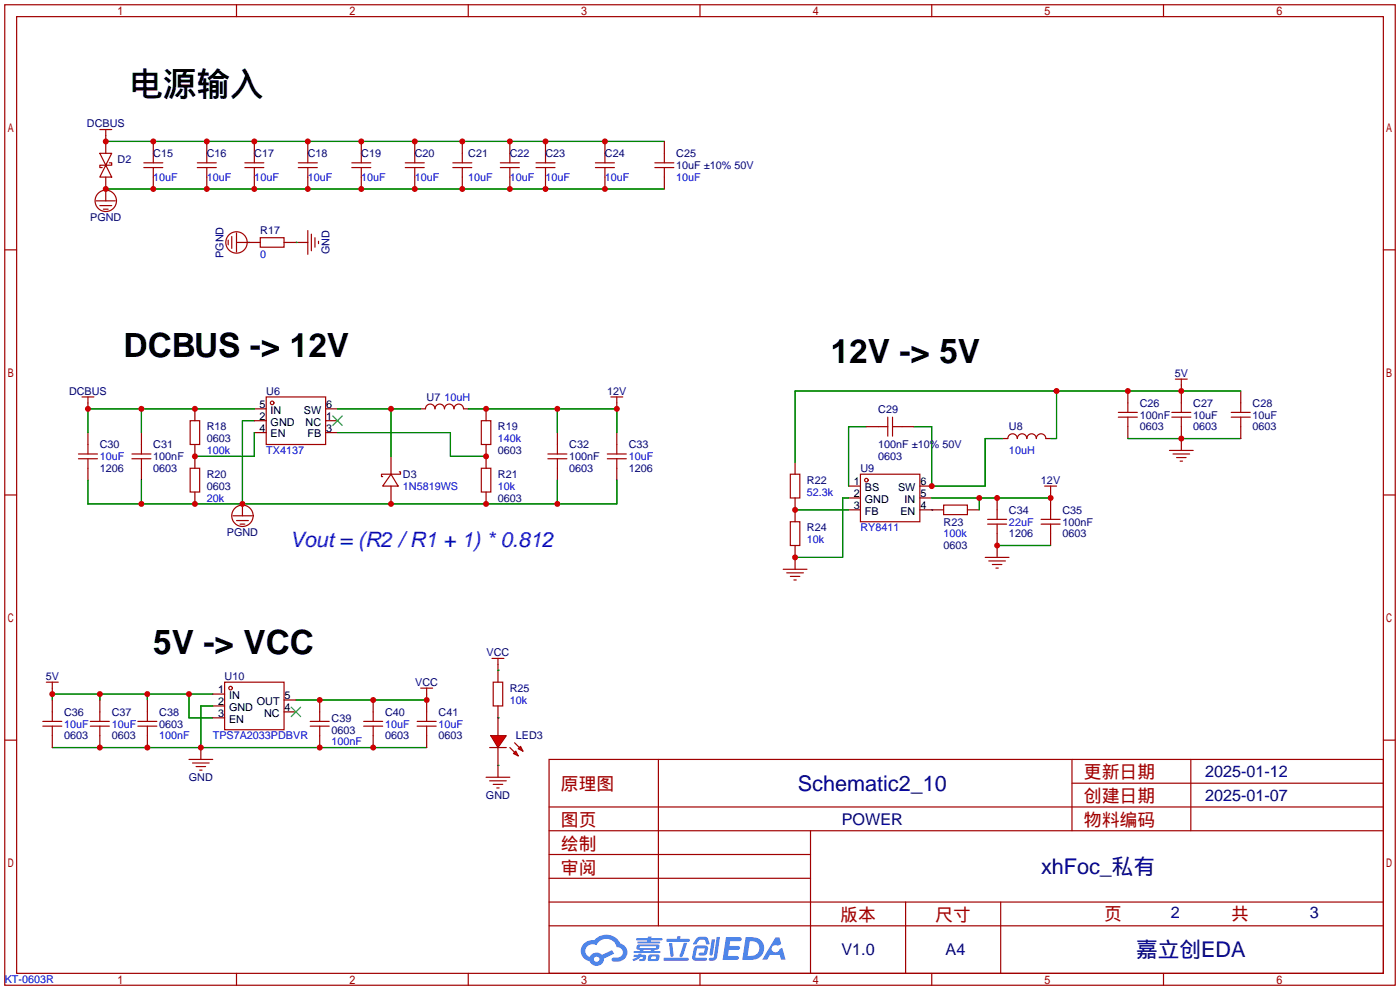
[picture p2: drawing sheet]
<svg xmlns="http://www.w3.org/2000/svg" width="299mm" height="212mm" viewBox="0 0 299 212" stroke-linecap="round" stroke-linejoin="round" font-family="sans-serif">
<g fill="none" stroke="#a10000" stroke-width=".25">
<path d="M1 1h297.2v209.6h-297.2zM3.6 3.6h292.1v204.4h-292.1zM50.5 1v2.6M100.1 1v2.6M149.6 1v2.6M199.1 1v2.6M248.7 1v2.6M1 53.4h2.6M295.7 53.4h2.5M1 105.8h2.6M295.7 105.8h2.5M1 158.2h2.6"/>
<path d="M295.7 158.2h2.5M117.3 162.3h178.4v45.7h-178.4zM117.3 177.5h178.4M117.3 172.5h178.4M140.7 162.3v35.6M173.2 177.5v30.5M229.1 162.3v15.2M229.1 167.4h66.6M254.5 162.3v15.2M117.3 182.6h55.9M117.3 197.9h178.4M117.3 192.8h178.4"/>
<path d="M117.3 187.7h55.9M193.5 192.8v15.2M213.9 192.8v15.2M50.5 208v2.6M100.1 208v2.6M149.6 208v2.6M199.1 208v2.6M248.7 208v2.6"/>
</g>
<g fill="#5487ff">
<path d="M155.2 200.3h2.6a.48 .48 0 0 1 .7 .4 .48 .48 0 0 1-.6 .4h-1.8l-.2 1.1h1.9a.43 .43 0 0 1 .4 .4 .43 .43 0 0 1-.5 .4h-1.9l-.2 1.3h1.7a.45 .45 0 0 1 .5 .2 .45 .45 0 0 1-.1 .6h-3.3z"/>
<path d="M165.7 200.3h.9l.4 1.5-.8 .3a.84 .84 0 0 0-1.2 .3 .84 .84 0 0 0 .4 1.1 .84 .84 0 0 0 1.1-.4l.1-.2 .6-.3 .7 2.5h-1l-.2-1h-2.1l-.6 1h-1.1z"/>
<path d="M152.1 200.8h.7l-.5 3.1a.36 .36 0 0 1-.3 .3 .36 .36 0 0 1-.4-.3z"/>
<path d="M153.2 200.2h.7l-.6 4.3a1.13 1.13 0 0 1-1.8 .6l.2-.4h.7l.2-.2z"/>
<path d="M148.9 200.6l.6-.4h1a.77 .77 0 0 1 .9 .5l.3 1-.2 .2h-.5l-.3-.9-.2-.2-1 .1-.7 1-.6-.1-.1-.2z"/>
<path d="M148.4 202.4l.6-.3h1.7a.81 .81 0 0 1 .7 .5 .81 .81 0 0 1-.2 .8 .81 .81 0 0 1-.9 .8h-.7a.32 .32 0 0 1-.3-.3 .32 .32 0 0 1 .4-.3h.7l.2-.9-1.6 .1-.4 1.8 2.2 .1a.32 .32 0 0 1 .3 .4 .32 .32 0 0 1-.4 .2h-2.2l-.5-.3-.1-.5z"/>
<path d="M141.9 204.7h5a.33 .33 0 0 1 .3 .3 .33 .33 0 0 1-.3 .3h-4.9l-.2-.1z"/>
<path d="M146.1 201.5h.8l-.7 2a.98 .98 0 0 1-.7 1.1l-.3-.3z"/>
<path d="M143 201.6h.7l.3 2.5a.34 .34 0 0 1-.3 .4 .34 .34 0 0 1-.4-.3z"/>
<path d="M142.5 200.7h2.1l.3-.6h.6l-.1 .6h1.7a.32 .32 0 0 1 .4 .3 .32 .32 0 0 1-.4 .3h-4.5l-.2-.2z"/>
<path d="M135.5 204.1h.9l.1-.3h.6v.3h.8a.82 .82 0 0 1-.5 1.3h-.8v-.4l.7-.1 .1-.3a.68 .68 0 0 0-1 .4l-1.1 .4-.1-.4 .9-.5h-.7z"/>
<path d="M136 200.5h2.4l.1-.3h.7v.3h2.2l.2 .3-.2 .2h-2.3v.2h1.8l.2 .3-.2 .1h-4.5l-.1-.4h2l.1-.2h-2.3l-.1-.2z"/>
<path d="M159.4 200.3l-.8 4.9h1.7a2.5 2.5 0 0 0 3-2.5 2.5 2.5 0 0 0-3.1-2.4zM160.3 201.1a1.61 1.61 0 0 1 2 1.5 1.61 1.61 0 0 1-1.8 1.7h-.7z"/>
<path d="M136.2 202a.55 .55 0 0 0-.2 .8 .55 .55 0 0 0 .7 .2l.1 .3h-1.3v.3l5.4 .1 .3-.2-.2-.2h-1.2l.2-.3a.7 .7 0 0 0 .8-.3 .7 .7 0 0 0 0-.8l-4.2-.1zM136.8 202.3l3.3-.1 .1 .1-.2 .3h-3.2zM137.5 203h1.7l-.2 .3h-1.4z"/>
<path d="M138.6 204.2a1.05 1.05 0 0 0 0 1.2 2.91 2.91 0 0 0 2.2-.2 .98 .98 0 0 0 0-1.2h-1.6zM139.2 204.5l.9-.1 .1 .4-.2 .2-.8-.1z"/>
<path d="M124.9 201.6a2.23 2.23 0 0 0-.7 2.3 2.23 2.23 0 0 0 1.8 1.6 1.58 1.58 0 0 0 1.8 .9 1.58 1.58 0 0 0 1.3-1.5l2.2-1.1-.5-.7-2.1 1a1.65 1.65 0 0 0-2.7 .4 1.45 1.45 0 0 1-.8-1.9 1.45 1.45 0 0 1 2-.7l.3 .1a2.3 2.3 0 0 1 2.3-1.3 2.3 2.3 0 0 1 2 1.7 1.12 1.12 0 0 1 1.3 1 1.12 1.12 0 0 1-1.1 1.2h-.7a.45 .45 0 0 0-.6 .4 .45 .45 0 0 0 .5 .5 2.21 2.21 0 0 0 2.2-.5 2.21 2.21 0 0 0 .5-2.3 2.13 2.13 0 0 0-1.3-1.1 3.3 3.3 0 0 0-5.6-.7l-1.1 .1zM127 205a.57 .57 0 0 1 1.1 0 .57 .57 0 0 1-1.1 0z"/>
</g>
<g fill="none" stroke="#008700" stroke-width=".25">
<path d="M185.2 91.2h-3.8v12.7M195.3 91.2h3.8v12.7h11.5v-10.2h3.8M169.9 109h11.5M181.4 106.4h-1.3v12.7h-10.2M199.1 109h.1M11.2 159.8h80M21.3 148.3v1.3M31.5 148.3v1.3M40.4 148.3v5.1h5.1M45.5 148.3h-34.3v1.3M45.5 150.9h-2.6v8.9M63.2 149.6h28"/>
<path d="M106.4 153.4h.1M106.4 163.6h.1"/>
</g>
<g fill="none" stroke="#870000" stroke-width=".25">
<path d="M50.5 51.8h2.6M63.2 51.8h2.6M18.8 86.1v1.3M18.8 92.5v2.5M89.9 87.4h1M99.1 87.4h1M103.9 97.5v2.6M131.8 86.1v1.3M131.8 92.5v2.5M169.9 98.8v2.5M214.4 93.7h1M223.5 93.7h1"/>
<path d="M252.5 82.3v1.3M18.8 100.1v2.5M103.9 105.2v2.5M131.8 100.1v2.5M169.9 106.4v5.1M169.9 116.6v2.5M181.4 103.9h2.5M181.4 106.4h2.5M181.4 109h2.5M196.6 103.9h2.5M196.6 106.4h2.5M196.6 109h5.1"/>
<path d="M206.8 109h2.5M11.2 147.1v1.2M45.5 148.3h2.5M45.5 150.9h2.5M45.5 153.4h2.5M60.7 152.1h2.5M60.7 149.6h2.5M106.4 143.3v2.5M106.4 150.9v6.3M106.4 159.8v6.3"/>
</g>
<g fill="none" stroke="#a10000" stroke-width=".25">
<path d="M48.8 51.3v1M49.5 50.5v2.6M50.5 49.8v4M65.8 49.3v5.1M66.5 50v3.6M67.3 50.8v2M68.1 51.6v.5M16.8 98h4M16.8 97h4M17.5 84.8h2.6M18.8 84.8v1.3M18.8 95v2"/>
<path d="M18.8 98v2.1M90.9 87.4a1.02 1.02 0 0 1 1.1-1 1.02 1.02 0 0 1 1 1 1.02 1.02 0 0 1 1-1 1.02 1.02 0 0 1 1 1 1.02 1.02 0 0 1 1-1 1.02 1.02 0 0 1 1 1 1.02 1.02 0 0 1 1-1 1.02 1.02 0 0 1 1.1 1M129.8 98h4.1M129.8 97h4.1M130.6 84.8h2.5M131.8 84.8v1.3M131.8 95v2M131.8 98v2.1M215.4 93.7a1.02 1.02 0 0 1 1-1 1.02 1.02 0 0 1 1 1 1.02 1.02 0 0 1 1-1 1.02 1.02 0 0 1 1.1 1 1.02 1.02 0 0 1 1-1 1.02 1.02 0 0 1 1 1 1.02 1.02 0 0 1 1-1 1.02 1.02 0 0 1 1 1M251.2 81h2.5M252.5 81v1.3M102.9 100.1h2v5.1h-2z"/>
<path d="M168.9 111.5h2v5.1h-2zM168.9 101.3h2v5.1h-2zM183.9 101.3h12.7v10.2h-12.7zM201.7 107.9h5.1v2.1h-5.1zM9.9 145.8h2.5M11.2 145.8v1.3M48 145.8h12.7v10.2h-12.7zM104.6 159.8h3.6M105.4 145.8h2v5.1h-2zM103.9 166.1h5.1M104.6 166.9h3.6M105.4 167.6h2"/>
<path d="M106.2 168.4h.5"/>
<circle cx="50.5" cy="51.8" r="2.29"/>
<circle cx="185.2" cy="102.6" r=".38"/>
<circle cx="49.3" cy="147.1" r=".38"/>
</g>
<path d="M62.2 151.1l2.1 2.1M64.3 151.1l-2.1 2.1" fill="none" stroke="#3c3" stroke-width=".25"/>
<g fill="#f00" stroke="#a10000" stroke-width=".25">
<path d="M104.9 157.2h3.3l-1.8 2.6z"/>
<path d="M111.3 159.5l.5 1-1.1-.5z"/>
<path d="M109.7 161l.5-.5 .5 1z"/>
</g>
<g fill="none" stroke="#a10000" stroke-width=".25">
<path d="M21.3 32.8h2.6l-1.3 2.5zM21.3 27.7h2.6M22.6 35.3l1.3 2.5h-2.6zM22.6 27.7v1.3M23.4 34.8h.5v.5h-2.6v.5h.5M30.7 35.8h4.1M30.7 34.8h4.1M32.8 32.8v2M32.8 35.8v2M42.2 35.8h4M42.2 34.8h4M44.2 32.8v2"/>
<path d="M44.2 35.8v2M52.3 35.8h4.1M52.3 34.8h4.1M54.4 32.8v2M54.4 35.8v2M63.8 35.8h4M63.8 34.8h4M65.8 32.8v2M65.8 35.8v2M75.2 35.8h4M75.2 34.8h4M77.2 32.8v2"/>
<path d="M77.2 35.8v2M86.6 35.8h4.1M86.6 34.8h4.1M88.6 32.8v2M88.6 35.8v2M96.8 35.8h4M96.8 34.8h4M98.8 32.8v2M98.8 35.8v2M106.9 35.8h4.1M106.9 34.8h4.1M109 32.8v2"/>
<path d="M109 35.8v2M114.6 35.8h4M114.6 34.8h4M116.6 32.8v2M116.6 35.8v2M127.3 35.8h4M127.3 34.8h4M129.3 32.8v2M129.3 35.8v2M140 35.8h4M140 34.8h4M142 32.8v2"/>
<path d="M142 35.8v2M20.6 42.9h4M21.3 43.9h2.6M22.1 44.7h1M55.6 50.8h5.1v2h-5.1zM28.2 98h4.1M28.2 97h4.1M30.2 95v2M30.2 98v2.1M40.6 89.9h2.1v5.1h-2.1zM56.9 84.8h12.7v10.2h-12.7zM102.9 89.9h2v5.1h-2z"/>
<path d="M117.1 98h4.1M117.1 97h4.1M119.1 95v2M119.1 98v2.1M187.7 91.2h2M189.7 89.2v4M190.8 89.2v4M190.8 91.2h2M239 89.2h4.1M239 88.1h4.1M241 86.1v2M241 89.2v2"/>
<path d="M249.9 96.3h5.1M250.4 89.2h4.1M250.4 88.1h4.1M250.7 97h3.6M251.5 97.8h2M252.2 98.6h.5M252.5 86.1v2M252.5 89.2v2M263.1 89.2h4.1M263.1 88.1h4.1M265.2 86.1v2M265.2 89.2v2"/>
<path d="M40.6 100.1h2.1v5.1h-2.1zM49.8 110.2h4M50.5 111.3h2.6M51.3 112h1M83.6 101.3l1.5 2.6h-3.3zM85.3 100.8h.3v.5h-4.1v.6h.3M210.6 119.1h5M211.1 112h4M211.1 111h4M211.3 119.9h3.6M213.1 109v2M213.1 112v2"/>
<path d="M222.5 112h4.1M222.5 111h4.1M223.3 103.9h2.5M224.5 103.9v1.3M224.5 109v2M224.5 112v2M167.4 121.7h5.1M168.1 122.4h3.6M168.9 123.2h2M169.7 124h.5M212.1 120.6h2M212.9 121.4h.5"/>
<path d="M9.1 154.2h4.1M9.1 155.2h4.1M11.2 152.1v2.1M11.2 155.2v2M19.3 154.2h4.1M19.3 155.2h4.1M21.3 152.1v2.1M21.3 155.2v2M29.5 154.2h4M29.5 155.2h4M31.5 152.1v2.1M31.5 155.2v2"/>
<path d="M66.3 154.2h4.1M66.3 155.2h4.1M68.3 152.1v2.1M68.3 155.2v2M77.7 154.2h4.1M77.7 155.2h4.1M79.8 152.1v2.1M79.8 155.2v2M89.2 154.2h4M89.2 155.2h4M89.9 147.1h2.6M91.2 147.1v1.2"/>
<path d="M91.2 152.1v2.1M91.2 155.2v2M105.2 140.7h2.5M106.4 140.7v1.3M109 159.8l1 1M110 158.8l1 1M40.4 162.3h5.1M41.1 163.1h3.6M41.9 163.8h2M42.7 164.6h.5"/>
<circle cx="22.6" cy="42.9" r="2.29"/>
<circle cx="58.2" cy="86.1" r=".38"/>
<circle cx="51.8" cy="110.2" r="2.29"/>
</g>
<g fill="none" stroke="#870000" stroke-width=".25">
<path d="M22.6 29v3.8M22.6 37.8v5.1M32.8 30.2v2.6M32.8 37.8v2.6M44.2 30.2v2.6M44.2 37.8v2.6M54.4 30.2v2.6M54.4 37.8v2.6M65.8 30.2v2.6M65.8 37.8v2.6M77.2 30.2v2.6M77.2 37.8v2.6"/>
<path d="M88.6 30.2v2.6M88.6 37.8v2.6M98.8 30.2v2.6M98.8 37.8v2.6M109 30.2v2.6M109 37.8v2.6M116.6 30.2v2.6M116.6 37.8v2.6M129.3 30.2v2.6M129.3 37.8v2.6M142 30.2v2.6M142 37.8v2.6"/>
<path d="M53.1 51.8h2.5M60.7 51.8h2.5M30.2 92.5v2.5M41.7 87.4v2.5M41.7 95v5.1M54.4 89.9h2.5M54.4 92.5h2.5M54.4 87.4h2.5M69.6 89.9h2.5M69.6 92.5h2.5M69.6 87.4h2.5M83.6 97.5v3.8"/>
<path d="M103.9 87.4v2.5M103.9 95v2.5M119.1 92.5v2.5M185.2 91.2h2.5M192.8 91.2h2.5M241 83.6v2.5M241 91.2v2.5M252.5 83.6v2.5M252.5 91.2v5.1M265.2 83.6v2.5M265.2 91.2v2.5M30.2 100.1v2.5"/>
<path d="M41.7 105.2v2.5M51.8 107.7v2.5M83.6 103.9v3.8M119.1 100.1v2.5M169.9 119.1v2.6M213.1 106.4v2.6M213.1 114v5.1M224.5 105.2v3.8M224.5 114v2.6M11.2 149.6v2.5M11.2 157.2v2.6M21.3 149.6v2.5"/>
<path d="M21.3 157.2v2.6M31.5 149.6v2.5M31.5 157.2v2.6M42.9 159.8v2.5M68.3 149.6v2.5M68.3 157.2v2.6M79.8 149.6v2.5M79.8 157.2v2.6M91.2 148.3v3.8M91.2 157.2v2.6M106.4 142v1.3"/>
</g>
<g fill="none" stroke="#008700" stroke-width=".25">
<path d="M22.6 30.2h119.4M22.6 40.4h119.4M53.1 51.8h.1M63.2 51.8h.1M30.2 87.4v5.1M54.4 89.9h-2.6v17.8M54.4 87.4h-35.6v5.1M54.4 92.5v5h-12.7M72.1 92.5h24.2v5h7.6M72.1 87.4h17.8M83.6 87.4v10.1M100.1 87.4h31.7v5.1"/>
<path d="M119.1 87.4v5.1M225.8 83.6v10.1h-1.3M241 93.7h24.2M265.2 83.6h-95.3v15.2M18.8 102.6v5.1h113v-5.1M30.2 102.6v5.1M119.1 102.6v5.1M199.1 106.4h25.4M209.3 106.4v2.6M213.1 116.6h11.4M106.4 143.3h.1"/>
</g>
<path d="M71.1 88.9l2.1 2M73.2 88.9l-2.1 2" fill="none" stroke="#3c3" stroke-width=".25"/>
<g fill="#c00">
<circle cx="40.4" cy="148.3" r=".63"/>
<circle cx="31.5" cy="148.3" r=".63"/>
<circle cx="21.3" cy="148.3" r=".63"/>
<circle cx="11.2" cy="148.3" r=".63"/>
<circle cx="68.3" cy="149.6" r=".63"/>
<circle cx="79.8" cy="149.6" r=".63"/>
<circle cx="91.2" cy="149.6" r=".63"/>
<circle cx="42.9" cy="159.8" r=".63"/>
<circle cx="31.5" cy="159.8" r=".63"/>
<circle cx="21.3" cy="159.8" r=".63"/>
<circle cx="68.3" cy="159.8" r=".63"/>
<circle cx="79.8" cy="159.8" r=".63"/>
<circle cx="199.1" cy="103.9" r=".63"/>
<circle cx="169.9" cy="119.1" r=".63"/>
<circle cx="169.9" cy="109" r=".63"/>
<circle cx="213.1" cy="116.6" r=".63"/>
<circle cx="119.1" cy="107.7" r=".63"/>
<circle cx="103.9" cy="107.7" r=".63"/>
<circle cx="83.6" cy="107.7" r=".63"/>
<circle cx="51.8" cy="107.7" r=".63"/>
<circle cx="41.7" cy="107.7" r=".63"/>
<circle cx="30.2" cy="107.7" r=".63"/>
<circle cx="103.9" cy="97.5" r=".63"/>
<circle cx="18.8" cy="87.4" r=".63"/>
<circle cx="30.2" cy="87.4" r=".63"/>
<circle cx="41.7" cy="87.4" r=".63"/>
<circle cx="119.1" cy="87.4" r=".63"/>
<circle cx="131.8" cy="87.4" r=".63"/>
<circle cx="103.9" cy="87.4" r=".63"/>
<circle cx="83.6" cy="87.4" r=".63"/>
<circle cx="88.6" cy="30.2" r=".63"/>
<circle cx="77.2" cy="30.2" r=".63"/>
<circle cx="65.8" cy="30.2" r=".63"/>
<circle cx="54.4" cy="30.2" r=".63"/>
<circle cx="44.2" cy="30.2" r=".63"/>
<circle cx="32.8" cy="30.2" r=".63"/>
<circle cx="22.6" cy="30.2" r=".63"/>
<circle cx="98.8" cy="30.2" r=".63"/>
<circle cx="109" cy="30.2" r=".63"/>
<circle cx="116.6" cy="30.2" r=".63"/>
<circle cx="129.3" cy="30.2" r=".63"/>
<circle cx="88.6" cy="40.4" r=".63"/>
<circle cx="77.2" cy="40.4" r=".63"/>
<circle cx="65.8" cy="40.4" r=".63"/>
<circle cx="54.4" cy="40.4" r=".63"/>
<circle cx="44.2" cy="40.4" r=".63"/>
<circle cx="32.8" cy="40.4" r=".63"/>
<circle cx="22.6" cy="40.4" r=".63"/>
<circle cx="98.8" cy="40.4" r=".63"/>
<circle cx="109" cy="40.4" r=".63"/>
<circle cx="116.6" cy="40.4" r=".63"/>
<circle cx="129.3" cy="40.4" r=".63"/>
<circle cx="252.5" cy="93.7" r=".63"/>
<circle cx="209.3" cy="106.4" r=".63"/>
<circle cx="213.1" cy="106.4" r=".63"/>
<circle cx="224.5" cy="106.4" r=".63"/>
<circle cx="252.5" cy="83.6" r=".63"/>
<circle cx="241" cy="83.6" r=".63"/>
<circle cx="225.8" cy="83.6" r=".63"/>
<circle cx="41.7" cy="97.5" r=".63"/>
</g>
<g font-size="7.1">
<text x="27.7" y="20.5">电源输入</text>
<text x="26.4" y="76.3">DCBUS -&gt; 12V</text>
<text x="177.5" y="77.6">12V -&gt; 5V</text>
<text x="32.8" y="139.8">5V -&gt; VCC</text>
</g>
<g font-size="4.6" fill="#000080">
<text x="170.5" y="169">Schematic2_10</text>
<text x="222.5" y="186.8">xhFoc_私有</text>
<text x="242.8" y="204.6">嘉立创EDA</text>
</g>
<text font-size="4.5" fill="#00f" x="62" y="116.9">Vout = (R2 / R1 + 1) * 0.812</text>
<g font-size="3.8" fill="#a00000">
<text x="231.6" y="166.4">更新日期</text>
<text x="119.9" y="168.9">原理图</text>
<text x="231.6" y="171.5">创建日期</text>
<text x="119.9" y="176.5">图页</text>
<text x="231.6" y="176.5">物料编码</text>
<text x="119.9" y="181.6">绘制</text>
<text x="119.9" y="186.7">审阅</text>
<text x="179.6" y="196.9">版本</text>
<text x="199.9" y="196.9">尺寸</text>
<text x="236" y="196.6">页</text>
<text x="263.1" y="196.6">共</text>
</g>
<g font-size="3.5" fill="#000080">
<text x="257.6" y="166.1">2025-01-12</text>
<text x="257.6" y="171.1">2025-01-07</text>
<text x="179.9" y="176.2">POWER</text>
<text x="250.2" y="196.3">2</text>
<text x="280" y="196.3">3</text>
<text x="179.8" y="204.2">V1.0</text>
<text x="202.1" y="204.2">A4</text>
</g>
<g font-size="2.3" fill="#000080">
<text x="18.6" y="27.2">DCBUS</text>
<text x="25.1" y="34.8">D2</text>
<text x="32.8" y="33.6">C15</text>
<text x="44.2" y="33.6">C16</text>
<text x="54.4" y="33.6">C17</text>
<text x="65.8" y="33.6">C18</text>
<text x="77.2" y="33.6">C19</text>
<text x="88.6" y="33.6">C20</text>
<text x="100.1" y="33.6">C21</text>
<text x="109" y="33.6">C22</text>
<text x="116.6" y="33.6">C23</text>
<text x="129.3" y="33.6">C24</text>
<text x="144.5" y="33.6">C25</text>
<text x="144.5" y="36.1">10uF ±10% 50V</text>
<text x="19.3" y="47.3">PGND</text>
<text x="55.6" y="50.1">R17</text>
<text x="47.8" y="55.1" transform="rotate(-90 47.8 55.1)">PGND</text>
<text x="70.4" y="54.4" transform="rotate(-90 70.4 54.4)">GND</text>
<text x="251.1" y="80.6">5V</text>
<text x="14.8" y="84.4">DCBUS</text>
<text x="56.9" y="84.4">U6</text>
<text x="91.2" y="85.6">U7</text>
<text x="129.8" y="84.4">12V</text>
<text x="187.7" y="88.2">C29</text>
<text x="243.6" y="89.5">100nF</text>
<text x="243.6" y="86.9">C26</text>
<text x="255" y="89.5">10uF</text>
<text x="255" y="86.9">C27</text>
<text x="267.7" y="89.5">10uF</text>
<text x="267.7" y="86.9">C28</text>
<text x="21.3" y="95.8">C30</text>
<text x="32.8" y="95.8">C31</text>
<text x="44.2" y="94.5">0603</text>
<text x="44.2" y="92">R18</text>
<text x="106.4" y="92">R19</text>
<text x="121.7" y="95.8">C32</text>
<text x="134.4" y="95.8">C33</text>
<text x="187.7" y="95.8">100nF ±10% 50V</text>
<text x="215.6" y="92">U8</text>
<text x="243.6" y="92">0603</text>
<text x="255" y="92">0603</text>
<text x="267.7" y="92">0603</text>
<text x="21.3" y="100.9">1206</text>
<text x="32.8" y="98.3">100nF</text>
<text x="32.8" y="100.9">0603</text>
<text x="106.4" y="97.1">0603</text>
<text x="121.7" y="98.3">100nF</text>
<text x="121.7" y="100.9">0603</text>
<text x="134.4" y="100.9">1206</text>
<text x="183.9" y="100.9">U9</text>
<text x="187.7" y="98.3">0603</text>
<text x="44.2" y="104.7">0603</text>
<text x="44.2" y="102.2">R20</text>
<text x="86.1" y="102.2">D3</text>
<text x="106.4" y="107.2">0603</text>
<text x="106.4" y="102.2">R21</text>
<text x="172.5" y="103.4">R22</text>
<text x="222.5" y="103.4">12V</text>
<text x="172.5" y="113.6">R24</text>
<text x="201.7" y="112.3">R23</text>
<text x="215.6" y="109.8">C34</text>
<text x="227.1" y="112.3">100nF</text>
<text x="227.1" y="109.8">C35</text>
<text x="48.5" y="114.6">PGND</text>
<text x="201.7" y="117.4">0603</text>
<text x="215.6" y="114.9">1206</text>
<text x="227.1" y="114.9">0603</text>
<text x="104" y="140.3">VCC</text>
<text x="9.8" y="145.3">5V</text>
<text x="48" y="145.3">U10</text>
<text x="88.7" y="146.6">VCC</text>
<text x="109" y="147.9">R25</text>
<text x="13.7" y="153">C36</text>
<text x="23.9" y="153">C37</text>
<text x="34" y="155.5">0603</text>
<text x="34" y="153">C38</text>
<text x="70.9" y="154.2">C39</text>
<text x="82.3" y="153">C40</text>
<text x="93.7" y="153">C41</text>
<text x="13.7" y="158">0603</text>
<text x="23.9" y="158">0603</text>
<text x="70.9" y="156.8">0603</text>
<text x="82.3" y="158">0603</text>
<text x="93.7" y="158">0603</text>
<text x="110.2" y="158">LED3</text>
<text x="40.4" y="166.9">GND</text>
<text x="103.9" y="170.7">GND</text>
</g>
<g font-size="2.3" fill="#00f">
<text x="32.8" y="38.7">10uF</text>
<text x="44.2" y="38.7">10uF</text>
<text x="54.4" y="38.7">10uF</text>
<text x="65.8" y="38.7">10uF</text>
<text x="77.2" y="38.7">10uF</text>
<text x="88.6" y="38.7">10uF</text>
<text x="100.1" y="38.7">10uF</text>
<text x="109" y="38.7">10uF</text>
<text x="116.6" y="38.7">10uF</text>
<text x="129.3" y="38.7">10uF</text>
<text x="144.5" y="38.7">10uF</text>
<text x="55.6" y="55.2">0</text>
<text x="95" y="85.6">10uH</text>
<text x="106.4" y="94.5">140k</text>
<text x="21.3" y="98.3">10uF</text>
<text x="44.2" y="97.1">100k</text>
<text x="56.9" y="97.1">TX4137</text>
<text x="134.4" y="98.3">10uF</text>
<text x="215.6" y="97.1">10uH</text>
<text x="44.2" y="107.2">20k</text>
<text x="86.1" y="104.7">1N5819WS</text>
<text x="106.4" y="104.7">10k</text>
<text x="172.5" y="106">52.3k</text>
<text x="183.9" y="113.6">RY8411</text>
<text x="215.6" y="112.3">22uF</text>
<text x="172.5" y="116.1">10k</text>
<text x="201.7" y="114.9">100k</text>
<text x="13.7" y="155.5">10uF</text>
<text x="23.9" y="155.5">10uF</text>
<text x="82.3" y="155.5">10uF</text>
<text x="93.7" y="155.5">10uF</text>
<text x="109" y="150.4">10k</text>
<text x="34" y="158">100nF</text>
<text x="45.5" y="158">TPS7A2033PDBVR</text>
<text x="70.9" y="159.3">100nF</text>
<text x="1" y="210.1">KT-0603R</text>
</g>
<g font-size="2.3">
<text x="55.5" y="89.7">2</text>
<text x="55.5" y="87.1">5</text>
<text x="57.8" y="88.4">IN</text>
<text x="64.9" y="88.4">SW</text>
<text x="69.7" y="89.7">1</text>
<text x="69.7" y="87.1">6</text>
<text x="55.5" y="92.2">4</text>
<text x="57.8" y="91">GND</text>
<text x="57.8" y="93.5">EN</text>
<text x="65.3" y="91">NC</text>
<text x="65.7" y="93.5">FB</text>
<text x="69.7" y="92.2">3</text>
<text x="182.5" y="103.7">1</text>
<text x="182.5" y="106.2">2</text>
<text x="184.8" y="104.9">BS</text>
<text x="184.8" y="107.5">GND</text>
<text x="191.9" y="104.9">SW</text>
<text x="193.3" y="107.5">IN</text>
<text x="196.7" y="106.2">5</text>
<text x="196.7" y="103.7">6</text>
<text x="182.5" y="108.7">3</text>
<text x="184.8" y="110">FB</text>
<text x="192.4" y="110">EN</text>
<text x="196.7" y="108.7">4</text>
<text x="46.6" y="148.1">1</text>
<text x="48.9" y="149.4">IN</text>
<text x="60.8" y="149.4">5</text>
<text x="46.6" y="150.6">2</text>
<text x="46.6" y="153.2">3</text>
<text x="48.9" y="151.9">GND</text>
<text x="48.9" y="154.5">EN</text>
<text x="54.9" y="150.6">OUT</text>
<text x="56.4" y="153.2">NC</text>
<text x="60.8" y="151.9">4</text>
</g>
</svg>
